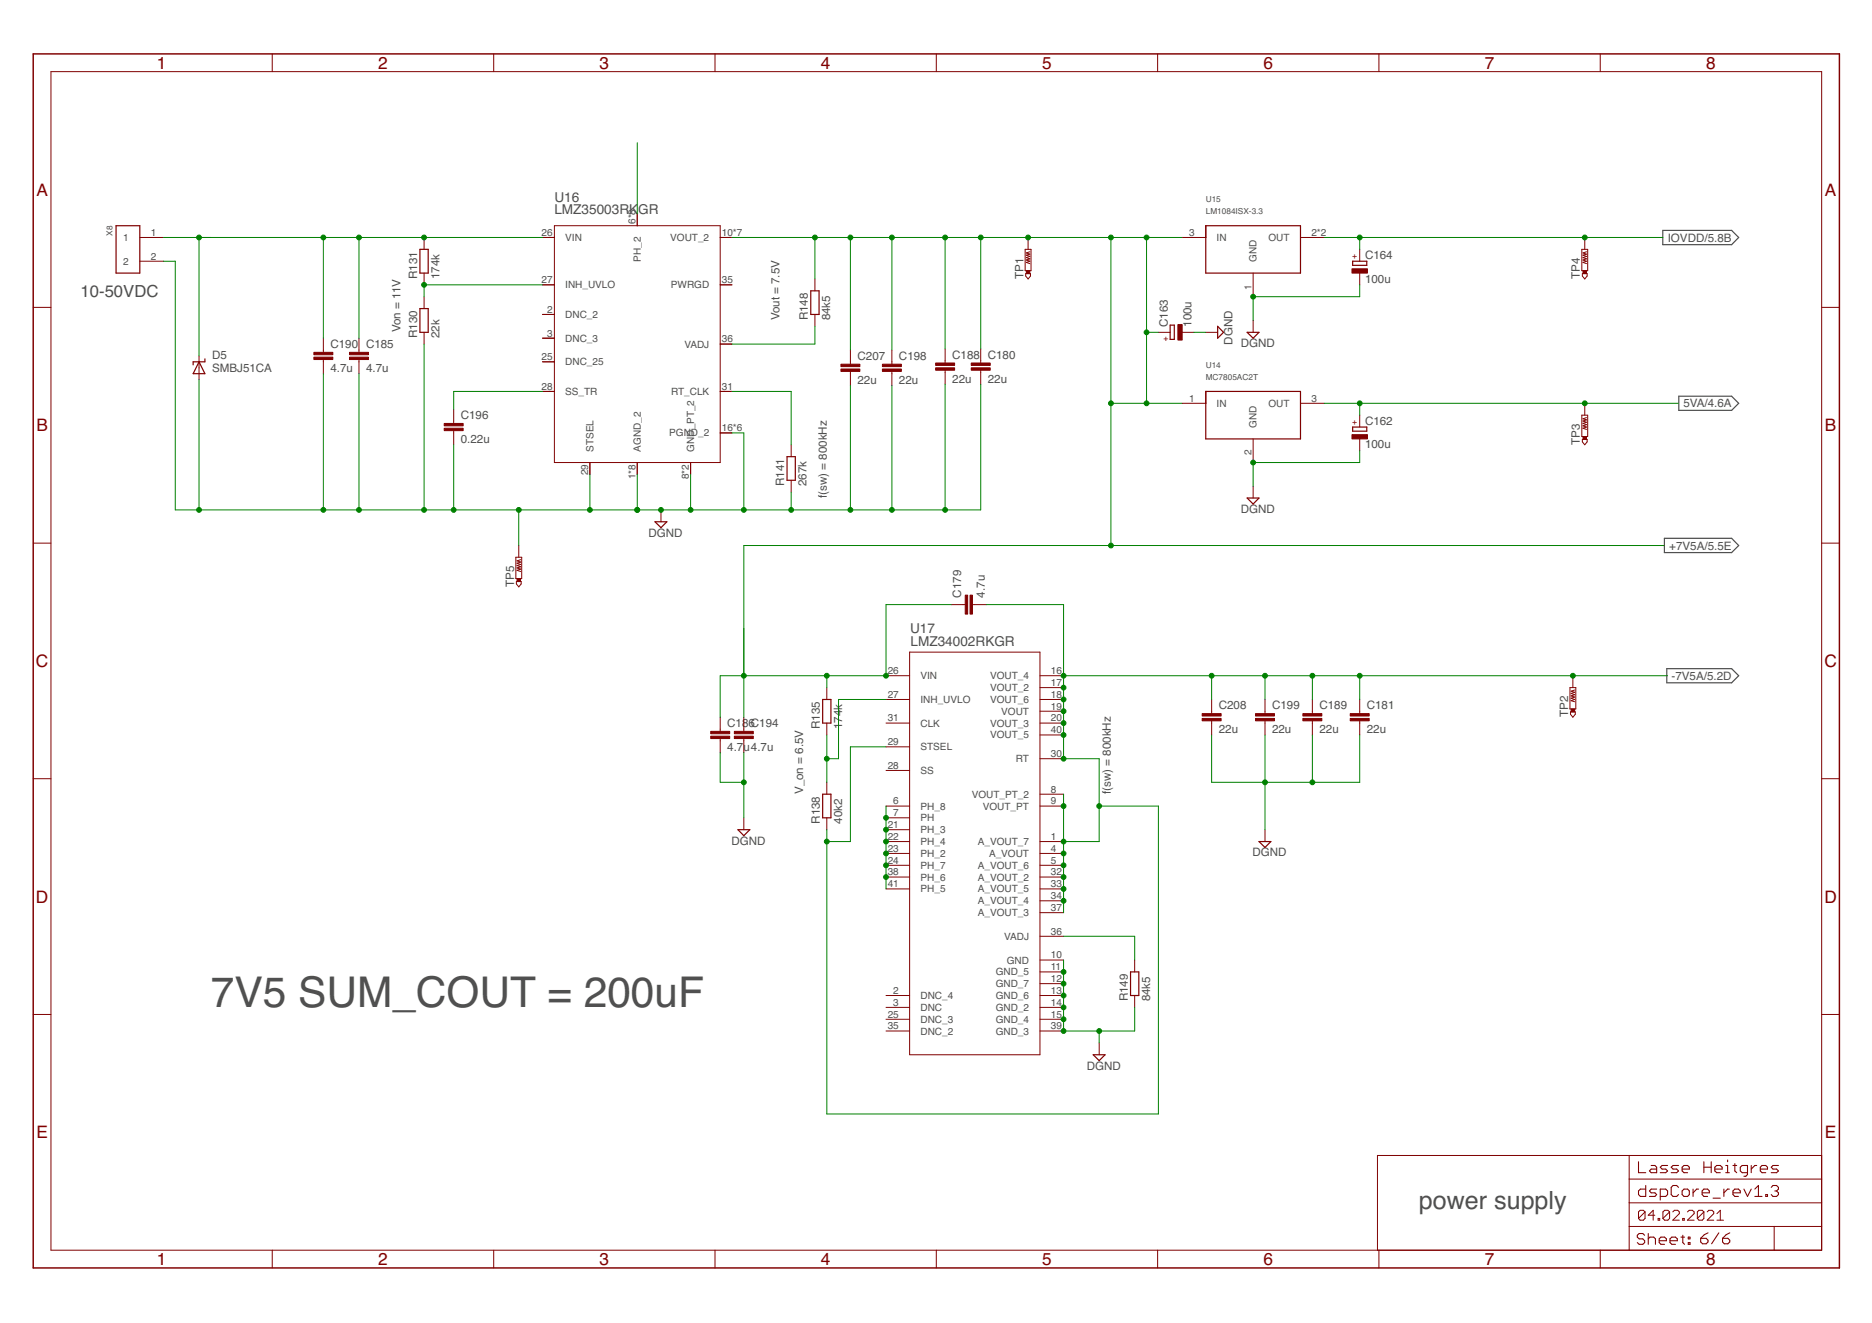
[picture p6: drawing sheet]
<svg xmlns="http://www.w3.org/2000/svg" width="297mm" height="210mm" viewBox="0 0 297 210" stroke-linecap="round" stroke-linejoin="round" font-family="sans-serif">
<path d="M263.8 36.6h11l1.1 1.1-1.1 1.1h-11zM266.4 62.9h8.4l1.1 1.1-1.1 1.1h-8.4zM264.1 85.4h10.7l1.1 1.2-1.1 1.1h-10.7zM264.5 106.1h10.3l1.1 1.1-1.1 1.1h-10.3z" fill="none" stroke="#505050" stroke-width=".19"/>
<g fill="none" stroke="#800000" stroke-width=".16">
<path d="M8.1 11.4h281v187h-281zM43.2 8.6v2.8M78.3 8.6v2.8M113.5 8.6v2.8M148.6 8.6v2.8M183.7 8.6v2.8M218.8 8.6v2.8M253.9 8.6v2.8M22.2 37.7h3.8M67.3 37.7v1.9M86.1 37.7h1.9M88 35.8h26.3v37.6h-26.3z"/>
<path d="M101.1 33.9v1.9M114.3 37.7h1.8M162.7 39.6h.9v3.3h-.9zM163.1 37.7v1.9M163.4 39.9l-.5 .2 .5 .2-.5 .2 .5 .2-.5 .2 .5 .2-.5 .2 .5 .1-.5 .2 .5 .2M187.6 37.7h3.7M206.4 37.7h3.7M215.8 39.6v1.8M251 39.6h.9v3.3h-.9zM251.5 37.7v1.9M251.7 39.9l-.5 .2 .5 .2-.5 .2 .5 .2-.5 .2 .5 .2-.5 .2 .5 .1-.5 .2 .5 .2M5.3 48.8h2.8"/>
<path d="M22.2 41.4h3.8M31.6 56.5v3.7M51.3 53.7v2.2M51.3 57v2.3M57 53.7v2.2M57 57v2.3M67.3 43.3v1.9M67.3 47.1v1.9M67.3 52.7v1.9M86.1 45.2h1.9M86.1 49.9h1.9M86.1 53.7h1.9"/>
<path d="M86.1 57.4h1.9M114.3 45.2h1.8M114.3 54.6h1.8M129.3 44.3v1.8M129.3 49.9v1.9M134.9 55.5v2.3M134.9 58.9v2.3M141.5 55.5v2.3M141.5 58.9v2.3M150 55.4v2.2M150 58.7v2.3M155.6 55.4v2.2"/>
<path d="M155.6 58.7v2.3M162.8 43.4h.7v.4l-.4 .5-.3-.5zM183.8 52.7h1.9M187.6 52.7h1.8M191.3 52.7h1.9M198.8 43.3v3.8M198.8 50.8v1.9M215.8 43.3v1.9M251.1 43.4h.7v.4l-.3 .5-.4-.5zM289.1 48.8h2.8M72 64.9v2.3M72 68.3v2.3"/>
<path d="M86.1 62.1h1.9M93.6 73.4v1.9M101.1 73.4v1.9M109.6 73.4v1.9M114.3 62.1h1.8M114.3 68.7h1.8M125.5 70.6v1.9M125.5 76.2v1.9M187.6 64h3.7M198.8 69.6v3.8M198.8 77.2v1.8M206.4 64h3.7"/>
<path d="M215.8 65.9v1.9M215.8 69.6v1.9M251 65.9h.9v3.4h-.9zM251.1 69.7h.7v.4l-.3 .5-.4-.5zM251.5 64v1.9M251.7 66.3l-.5 .1 .5 .2-.5 .2 .5 .2-.5 .2 .5 .2-.5 .2 .5 .2-.5 .1 .5 .2M5.3 86.2h2.8M81.9 88.4h.9v3.4h-.9zM81.9 92.3h.8v.3l-.4 .5-.4-.5zM82.3 86.6v1.8M82.6 88.8l-.6 .2 .6 .2-.6 .2 .6 .2-.6 .1 .6 .2-.6 .2 .6 .2-.6 .2 .6 .2M104.9 80.9v1.9"/>
<path d="M150.9 95.9h2.3M154.3 95.9h2.2M289.1 86.2h2.8M114.3 113.8v2.2M114.3 117.2v2.2M118 113.8v2.2M118 117.2v2.2M131.2 109.1v1.9M131.2 114.7v1.9M140.6 114.7h3.7M140.6 107.2h3.7M140.6 118.5h3.7"/>
<path d="M140.6 111h3.7M144.3 103.5h20.7v63.8h-20.7zM165 109.1h3.8M165 114.7h3.8M165 107.2h3.8M165 116.6h3.8M165 111h3.8M165 112.8h3.8M192.3 111v2.2M192.3 114.3v2.3M200.7 111v2.2M200.7 114.3v2.3"/>
<path d="M208.2 111v2.2M208.2 114.3v2.3M215.8 111v2.2M215.8 114.3v2.3M249.1 109.1h.9v3.4h-.9zM249.2 112.9h.8v.4l-.4 .5-.4-.5zM249.6 107.2v1.9M249.9 109.5l-.6 .2 .6 .1-.6 .2 .6 .2-.6 .2 .6 .2-.6 .2 .6 .2-.6 .2 .6 .1M5.3 123.5h2.8M118 129.8v1.8M131.2 124.1v1.9M131.2 129.8v1.8"/>
<path d="M140.6 135.4h3.7M140.6 139.1h3.7M140.6 131.6h3.7M140.6 133.5h3.7M140.6 122.2h3.7M140.6 137.3h3.7M140.6 127.9h3.7M140.6 129.8h3.7M165 135.4h3.8M165 139.1h3.8M165 133.5h3.8M165 120.4h3.8"/>
<path d="M165 126h3.8M165 137.3h3.8M165 127.9h3.8M200.7 131.6v1.9M289.1 123.5h2.8M140.6 159.8h3.7M140.6 141h3.7M140.6 157.9h3.7M165 159.8h3.8M165 141h3.8M165 144.8h3.8M165 142.9h3.8"/>
<path d="M165 148.5h3.8M165 154.2h3.8M165 157.9h3.8M165 156.1h3.8M165 152.3h3.8M180 152.3v1.9M180 157.9v1.9M5.3 161h2.8M140.6 163.6h3.7M140.6 161.7h3.7M165 163.6h3.8M165 161.7h3.8"/>
<path d="M174.4 165.5v1.8M289.1 161h2.8M43.2 198.4v2.8M78.3 198.4v2.8M113.5 198.4v2.8M148.6 198.4v2.8M183.7 198.4v2.8M218.8 198.4v2.8M253.9 198.4v2.8M258.5 194.6h30.6M258.5 183.3v15.1M258.5 190.8h30.6"/>
<path d="M258.5 187.1h30.6M261 192.3l-.2-.3h-.6l-.2 .3v1M261 192.3v1l-.2 .3h-.6l-.2-.3M261 192.3l-1 1M262.6 192.8h-1.1l.8-.8v1.6M263.1 193.3h.3v.3h-.3zM264.9 192.3l-.3-.3h-.5l-.2 .3v1M264.9 192.3v1l-.3 .3h-.5l-.2-.3M264.9 192.3l-1 1M265.4 192.3l.3-.3h.5l.3 .3v.3l-1.1 1h1.1M267 193.3h.3v.3h-.3zM267.8 192.3l.2-.3h.5l.3 .3v.3l-1 1h1"/>
<path d="M270.4 192.3l-.3-.3h-.5l-.3 .3v1M270.4 192.3v1l-.3 .3h-.5l-.3-.3M270.4 192.3l-1.1 1M270.9 192.3l.2-.3h.6l.2 .3v.3l-1 1h1M272.4 193.6h1.1M272.4 192.6l.6-.6v1.6M281.5 194.6v3.8M289.1 183.3h-70.5v15.1"/>
</g>
<g fill="none" stroke="#800000" stroke-width=".17">
<path d="M260 184.3v1.8h1.1M261 196l-.3-.3h-.6l-.3 .3v.3l.3 .3h.6l.3 .2v.3l-.3 .3h-.6l-.3-.3M261.1 188.1v1.7h-.8l-.3-.3v-.5l.3-.3h.8M261.5 195.7v1.7M261.5 196.6l.3-.3h.6l.3 .3v.8M262 184.9h.6l.3 .3v.9h-.9l-.3-.3 .3-.3h.9M262.9 188.7h-.9l-.3 .3 .3 .3h.6l.3 .2-.3 .3h-.9M263.3 196.8h1.1v-.2l-.3-.3h-.6l-.2 .3v.5l.2 .3h.6M263.4 189.8h.9l.3-.3v-.5l-.3-.3h-.9v1.7M264.6 184.9h-.9l-.3 .3 .3 .3h.6l.3 .3-.3 .3h-.9M265 196.8h1.1v-.2l-.2-.3h-.6l-.3 .3v.5l.3 .3h.6M266.3 188.4l-.3-.3h-.5l-.3 .3v1.1l.3 .3h.5l.3-.3"/>
<path d="M266.3 184.9h-.8l-.3 .3 .3 .3h.5l.3 .3-.3 .3h-.8M266.7 196.3h.6M266.9 189l.3-.3h.6l.3 .3v.5l-.3 .3h-.6l-.3-.3zM266.9 185.5h1.2v-.3l-.3-.3h-.6l-.3 .3v.6l.3 .3h.6M267 196v1.1l.3 .3M267.9 196.3h.3v.3h-.3zM267.9 197.1h.3v.3h-.3zM268.6 188.7v1.1M269.5 188.7h-.3l-.6 .6M269.9 196.5h.8l.3 .3v.2l-.3 .3h-.5l-.3-.3zM270.1 189.3h1.1v-.3l-.2-.3h-.6l-.3 .3v.5l.3 .3h.6M270.4 184.3v1.8"/>
<path d="M270.4 185.2h1.1M271 195.6l-.6 .3-.5 .6M271.5 184.3v1.8M271.8 190.1h1.2M272.1 185.5h1.2v-.3l-.3-.3h-.6l-.3 .3v.6l.3 .3h.6M272.7 195.6l-1.1 1.7M273.3 196.5h.9l.3 .3v.2l-.3 .3h-.6l-.3-.3zM273.5 188.7v1.1M273.8 186.1h.6M273.8 184.9h.3v1.2M274.1 184v.3M274.4 188.7h-.3l-.6 .6"/>
<path d="M274.5 195.6l-.6 .3-.6 .6M275 189.3h1.1v-.3l-.3-.3h-.5l-.3 .3v.5l.3 .3h.5M275 184.9h.6M275.3 184.6v1.2l.3 .3M276.7 188.7l.6 1.1 .6-1.1M277.3 186.1h-.9l-.3-.3v-.6l.3-.3h.9v1.5l-.3 .2h-.3M277.9 184.9v1.2M278.4 189.8h1.2M278.4 188.7l.6-.6v1.7M278.7 184.9h-.3l-.5 .6M279.3 185.5h1.2v-.3l-.3-.3h-.6l-.3 .3v.6l.3 .3h.6M280.2 189.5h.3v.3h-.3z"/>
<path d="M281.1 188.4l.2-.3h.6l.3 .3v.3l-.3 .3M281.6 189h.3M281.9 189l.3 .3v.2l-.3 .3h-.6l-.2-.3M282.2 184.9h-.9l-.2 .3 .2 .3h.6l.3 .3-.3 .3h-.8"/>
</g>
<path d="M5.3 8.6h286.6v192.6h-286.6z" fill="none" stroke="#800000" stroke-width=".23"/>
<g fill="none" stroke="#800000" stroke-width=".19">
<path d="M18.4 35.8h3.8v7.5h-3.8zM66.6 39.6h1.3v3.7h-1.3zM191.3 35.8h15.1v7.5h-15.1zM31.6 57.4l.9 1.9h-1.9zM32.5 56.9v.5h-1.9v.5M66.6 49h1.3v3.7h-1.3zM128.7 46.1h1.3v3.8h-1.3zM185.7 51.6h.6v2.2h-.6zM193.2 51.8l.9 .9-.9 1zM197.9 52.7h1.9l-1 1zM214.6 41.4h2.3v.7h-2.3zM124.9 72.5h1.3v3.7h-1.3z"/>
<path d="M191.3 62.1h15.1v7.5h-15.1zM197.9 79h1.9l-1 1zM214.6 67.8h2.3v.6h-2.3zM103.9 82.8h1.9l-.9 .9zM130.5 111h1.3v3.7h-1.3zM117.1 131.6h1.9l-1 1zM130.5 126h1.3v3.8h-1.3zM199.8 133.5h1.9l-1 1zM179.4 154.2h1.3v3.7h-1.3zM173.5 167.3h1.8l-.9 1z"/>
</g>
<g fill="#800000" stroke="#800000" stroke-width=".16">
<path d="M55.5 56.7h3v.3h-3z"/>
<path d="M55.5 55.9h3v.4h-3z"/>
<path d="M70.5 67.9h3v.4h-3z"/>
<path d="M70.5 67.2h3v.4h-3z"/>
<path d="M49.8 56.7h3v.3h-3z"/>
<path d="M49.8 55.9h3v.4h-3z"/>
<path d="M140 58.5h3v.4h-3z"/>
<path d="M140 57.8h3v.4h-3z"/>
<path d="M133.4 58.5h3v.4h-3z"/>
<path d="M133.4 57.8h3v.4h-3z"/>
<path d="M199.2 114h3v.4h-3z"/>
<path d="M199.2 113.2h3v.4h-3z"/>
<path d="M190.8 114h3v.4h-3z"/>
<path d="M190.8 113.2h3v.4h-3z"/>
<path d="M153.9 94.4h.4v3h-.4z"/>
<path d="M153.2 94.4h.3v3h-.3z"/>
<path d="M116.5 116.8h3v.4h-3z"/>
<path d="M116.5 116h3v.4h-3z"/>
<path d="M112.8 116.8h3v.4h-3z"/>
<path d="M112.8 116h3v.4h-3z"/>
<path d="M162.9 42.9h.5v.5h-.5z"/>
<path d="M249.3 112.5h.6v.4h-.6z"/>
<path d="M251.2 69.3h.5v.4h-.5z"/>
<path d="M251.2 42.9h.5v.5h-.5z"/>
<path d="M206.7 114h3v.4h-3z"/>
<path d="M206.7 113.2h3v.4h-3z"/>
<path d="M214.2 114h3.1v.4h-3.1z"/>
<path d="M214.2 113.2h3.1v.4h-3.1z"/>
<path d="M148.5 58.4h3v.3h-3z"/>
<path d="M148.5 57.6h3v.4h-3z"/>
<path d="M154.1 58.4h3v.3h-3z"/>
<path d="M154.1 57.6h3v.4h-3z"/>
<path d="M82 91.8h.6v.5h-.6z"/>
<path d="M214.5 42.7h2.5v.6h-2.5z"/>
<path d="M186.9 51.5h.7v2.5h-.7z"/>
<path d="M214.5 69h2.5v.6h-2.5z"/>
</g>
<g fill="none" stroke="#008000" stroke-width=".16">
<path d="M26 37.7h60.1M31.6 37.7v18.8M51.3 37.7v16M57 37.7v16M101.1 22.6v11.3M116.1 37.7h71.5M129.3 37.7v6.6M134.9 37.7v17.8M141.5 37.7v17.8M150 37.7v17.7M155.6 37.7v17.7M176.3 37.7v48.9"/>
<path d="M181.9 37.7v26.3M210.1 37.7h53.8M215.8 37.7v1.9M26 41.4h1.8v39.5h127.8v-19.9M51.3 59.3v21.6M57 59.3v21.6M67.3 54.6v26.3M86.1 45.2h-18.8v1.9M129.3 51.8v2.8h-13.2M181.9 52.7h1.9M189.4 52.7h1.9M215.8 45.2v1.9h-17v3.7"/>
<path d="M31.6 60.2v20.7M72 70.6v10.3M86.1 62.1h-14.1v2.8M93.6 75.3v5.6M101.1 75.3v5.6M109.6 75.3v5.6M116.1 62.1h9.4v8.5M116.1 68.7h1.9v12.2M125.5 78.1v2.8M134.9 61.2v19.7M141.5 61.2v19.7M150 61v19.9"/>
<path d="M176.3 64h11.3M210.1 64h56.2M215.8 64v1.9M215.8 71.5v1.9h-17v3.8M82.3 80.9v5.7M150.9 95.9h-10.3v11.3h-26.3v6.6M156.5 95.9h12.3v24.5h5.6v13.1h-5.6M264.1 86.6h-146.1v27.2M114.3 119.4v4.7h3.7M118 119.4v10.4M131.2 107.2v1.9M131.2 116.6v7.5"/>
<path d="M140.6 118.5h-5.7v15h-3.7M140.6 111h-7.5v9.4h-1.9M168.8 107.2h95.8M192.3 116.6v7.5h23.5v-7.5M192.3 107.2v3.8M200.7 107.2v3.8M200.7 116.6v15M208.2 107.2v3.8M208.2 116.6v7.5M215.8 107.2v3.8M140.6 127.9v13.1M168.8 126v18.8"/>
<path d="M174.4 127.9h9.4v48.8h-52.6v-45.1M168.8 152.3v11.3h11.2v-3.8M168.8 148.5h11.2v3.8M174.4 163.6v1.9"/>
</g>
<g fill="#008000" stroke="#008000" stroke-width=".16">
<circle cx="251.5" cy="37.7" r=".38"/>
<circle cx="215.8" cy="37.7" r=".38"/>
<circle cx="251.5" cy="64" r=".38"/>
<circle cx="215.8" cy="64" r=".38"/>
<circle cx="67.3" cy="45.2" r=".38"/>
<circle cx="129.3" cy="37.7" r=".38"/>
<circle cx="176.3" cy="37.7" r=".38"/>
<circle cx="176.3" cy="64" r=".38"/>
<circle cx="176.3" cy="86.6" r=".38"/>
<circle cx="131.2" cy="107.2" r=".38"/>
<circle cx="118" cy="107.2" r=".38"/>
<circle cx="141.5" cy="37.7" r=".38"/>
<circle cx="134.9" cy="37.7" r=".38"/>
<circle cx="140.6" cy="107.2" r=".38"/>
<circle cx="163.1" cy="37.7" r=".38"/>
<circle cx="150" cy="37.7" r=".38"/>
<circle cx="155.6" cy="37.7" r=".38"/>
<circle cx="181.9" cy="37.7" r=".38"/>
<circle cx="181.9" cy="52.7" r=".38"/>
<circle cx="181.9" cy="64" r=".38"/>
<circle cx="168.8" cy="135.4" r=".38"/>
<circle cx="168.8" cy="137.3" r=".38"/>
<circle cx="168.8" cy="139.1" r=".38"/>
<circle cx="168.8" cy="141" r=".38"/>
<circle cx="168.8" cy="142.9" r=".38"/>
<circle cx="168.8" cy="133.5" r=".38"/>
<circle cx="168.8" cy="109.1" r=".38"/>
<circle cx="168.8" cy="111" r=".38"/>
<circle cx="168.8" cy="112.8" r=".38"/>
<circle cx="168.8" cy="114.7" r=".38"/>
<circle cx="168.8" cy="116.6" r=".38"/>
<circle cx="168.8" cy="120.4" r=".38"/>
<circle cx="174.4" cy="127.9" r=".38"/>
<circle cx="168.8" cy="107.2" r=".38"/>
<circle cx="192.3" cy="107.2" r=".38"/>
<circle cx="200.7" cy="107.2" r=".38"/>
<circle cx="168.8" cy="127.9" r=".38"/>
<circle cx="131.2" cy="133.5" r=".38"/>
<circle cx="249.6" cy="107.2" r=".38"/>
<circle cx="208.2" cy="107.2" r=".38"/>
<circle cx="215.8" cy="107.2" r=".38"/>
<circle cx="131.2" cy="120.4" r=".38"/>
<circle cx="101.1" cy="80.9" r=".38"/>
<circle cx="109.6" cy="80.9" r=".38"/>
<circle cx="118" cy="80.9" r=".38"/>
<circle cx="72" cy="80.9" r=".38"/>
<circle cx="67.3" cy="80.9" r=".38"/>
<circle cx="125.5" cy="80.9" r=".38"/>
<circle cx="57" cy="80.9" r=".38"/>
<circle cx="134.9" cy="80.9" r=".38"/>
<circle cx="93.6" cy="80.9" r=".38"/>
<circle cx="104.9" cy="80.9" r=".38"/>
<circle cx="150" cy="80.9" r=".38"/>
<circle cx="141.5" cy="80.9" r=".38"/>
<circle cx="51.3" cy="80.9" r=".38"/>
<circle cx="31.6" cy="80.9" r=".38"/>
<circle cx="82.3" cy="80.9" r=".38"/>
<circle cx="198.8" cy="73.4" r=".38"/>
<circle cx="200.7" cy="124.1" r=".38"/>
<circle cx="208.2" cy="124.1" r=".38"/>
<circle cx="118" cy="124.1" r=".38"/>
<circle cx="168.8" cy="161.7" r=".38"/>
<circle cx="168.8" cy="159.8" r=".38"/>
<circle cx="168.8" cy="157.9" r=".38"/>
<circle cx="168.8" cy="156.1" r=".38"/>
<circle cx="168.8" cy="154.2" r=".38"/>
<circle cx="168.8" cy="163.6" r=".38"/>
<circle cx="174.4" cy="163.6" r=".38"/>
<circle cx="198.8" cy="47.1" r=".38"/>
<circle cx="140.6" cy="139.1" r=".38"/>
<circle cx="140.6" cy="137.3" r=".38"/>
<circle cx="140.6" cy="131.6" r=".38"/>
<circle cx="140.6" cy="135.4" r=".38"/>
<circle cx="140.6" cy="133.5" r=".38"/>
<circle cx="140.6" cy="129.8" r=".38"/>
<circle cx="31.6" cy="37.7" r=".38"/>
<circle cx="67.3" cy="37.7" r=".38"/>
<circle cx="57" cy="37.7" r=".38"/>
<circle cx="51.3" cy="37.7" r=".38"/>
</g>
<text font-size="6.7" fill="#505050" x="33.5" y="159.8">7V5 SUM_COUT = 200uF</text>
<text font-size="4" fill="#505050" x="225.1" y="191.8">power supply</text>
<g font-size="2.7" fill="#800000">
<text x="24.9" y="10.9">1</text>
<text x="60" y="10.9">2</text>
<text x="95.1" y="10.9">3</text>
<text x="130.2" y="10.9">4</text>
<text x="165.4" y="10.9">5</text>
<text x="200.5" y="10.9">6</text>
<text x="235.6" y="10.9">7</text>
<text x="270.7" y="10.9">8</text>
<text x="5.8" y="31">A</text>
<text x="289.5" y="31">A</text>
<text x="5.8" y="68.4">B</text>
<text x="289.5" y="68.4">B</text>
<text x="5.7" y="105.8">C</text>
<text x="289.5" y="105.8">C</text>
<text x="5.7" y="143.2">D</text>
<text x="289.5" y="143.2">D</text>
<text x="5.8" y="180.6">E</text>
<text x="289.5" y="180.6">E</text>
<text x="24.9" y="200.7">1</text>
<text x="60" y="200.7">2</text>
<text x="95.1" y="200.7">3</text>
<text x="130.2" y="200.7">4</text>
<text x="165.4" y="200.7">5</text>
<text x="200.5" y="200.7">6</text>
<text x="235.6" y="200.7">7</text>
<text x="270.7" y="200.7">8</text>
</g>
<text font-size="2.6" fill="#505050" x="12.8" y="47.1">10-50VDC</text>
<g font-size="2.2" fill="#505050">
<text x="88" y="33.9">LMZ35003RK</text>
<text x="88" y="32">U16</text>
<text x="101.3" y="33.9">GR</text>
<text x="144.4" y="100.5">U17</text>
<text x="144.5" y="102.5">LMZ34002RKGR</text>
</g>
<g font-size="1.8" fill="#505050">
<text x="216.6" y="41.1">C164</text>
<text x="264.6" y="38.3">IOVDD/5.8B</text>
<text x="66.2" y="44.3" transform="rotate(-90 66.2 44.3)">R131</text>
<text x="69.7" y="44.3" transform="rotate(-90 69.7 44.3)">174k</text>
<text x="162.4" y="44.3" transform="rotate(-90 162.4 44.3)">TP1</text>
<text x="216.6" y="44.8">100u</text>
<text x="250.7" y="44.3" transform="rotate(-90 250.7 44.3)">TP4</text>
<text x="63.5" y="52.7" transform="rotate(-90 63.5 52.7)">Von = 11V</text>
<text x="66.2" y="53.7" transform="rotate(-90 66.2 53.7)">R130</text>
<text x="69.7" y="53.7" transform="rotate(-90 69.7 53.7)">22k</text>
<text x="123.7" y="50.8" transform="rotate(-90 123.7 50.8)">Vout = 7.5V</text>
<text x="128.2" y="50.8" transform="rotate(-90 128.2 50.8)">R148</text>
<text x="131.7" y="50.8" transform="rotate(-90 131.7 50.8)">84k5</text>
<text x="185.3" y="51.9" transform="rotate(-90 185.3 51.9)">C163</text>
<text x="189.1" y="51.9" transform="rotate(-90 189.1 51.9)">100u</text>
<text x="33.6" y="59">SMBJ51CA</text>
<text x="33.6" y="56.9">D5</text>
<text x="52.4" y="59">4.7u</text>
<text x="52.4" y="55.3">C190 C185</text>
<text x="58.1" y="59">4.7u</text>
<text x="136.1" y="57.1">C207</text>
<text x="142.6" y="57.1">C198</text>
<text x="151.1" y="56.9">C188 C180</text>
<text x="195.5" y="54.7" transform="rotate(-90 195.5 54.7)">DGND</text>
<text x="196.9" y="55.1">DGND</text>
<text x="136.1" y="60.9">22u</text>
<text x="142.6" y="60.9">22u</text>
<text x="151.1" y="60.7">22u</text>
<text x="156.7" y="60.7">22u</text>
<text x="267.1" y="64.6">5VA/4.6A</text>
<text x="73.1" y="70.3">0.22u</text>
<text x="73.1" y="66.5">C196</text>
<text x="216.6" y="71.2">100u</text>
<text x="216.6" y="67.4">C162</text>
<text x="250.7" y="70.6" transform="rotate(-90 250.7 70.6)">TP3</text>
<text x="124.4" y="77.1" transform="rotate(-90 124.4 77.1)">R141</text>
<text x="128" y="77.1" transform="rotate(-90 128 77.1)">267k</text>
<text x="131.2" y="79" transform="rotate(-90 131.2 79)">f(sw) = 800kHz</text>
<text x="196.9" y="81.4">DGND</text>
<text x="102.9" y="85.1">DGND</text>
<text x="264.9" y="87.2">+7V5A/5.5E</text>
<text x="81.6" y="93.1" transform="rotate(-90 81.6 93.1)">TP5</text>
<text x="152.5" y="94.8" transform="rotate(-90 152.5 94.8)">C179</text>
<text x="156.3" y="94.8" transform="rotate(-90 156.3 94.8)">4.7u</text>
<text x="265.2" y="107.9">-7V5A/5.2D</text>
<text x="193.4" y="112.6">C208</text>
<text x="201.8" y="112.6">C199</text>
<text x="209.4" y="112.6">C189</text>
<text x="216.9" y="112.6">C181</text>
<text x="248.8" y="113.8" transform="rotate(-90 248.8 113.8)">TP2</text>
<text x="115.4" y="119.1">4.7u4.7u</text>
<text x="115.4" y="115.4">C186C194</text>
<text x="130.1" y="115.7" transform="rotate(-90 130.1 115.7)">R135</text>
<text x="133.6" y="115.7" transform="rotate(-90 133.6 115.7)">174k</text>
<text x="193.4" y="116.3">22u</text>
<text x="201.8" y="116.3">22u</text>
<text x="209.4" y="116.3">22u</text>
<text x="216.9" y="116.3">22u</text>
<text x="127.4" y="126" transform="rotate(-90 127.4 126)">V_on = 6.5V</text>
<text x="130.1" y="130.7" transform="rotate(-90 130.1 130.7)">R138</text>
<text x="133.6" y="130.7" transform="rotate(-90 133.6 130.7)">40k2</text>
<text x="176.3" y="126" transform="rotate(-90 176.3 126)">f(sw) = 800kHz</text>
<text x="116.1" y="134">DGND</text>
<text x="198.7" y="135.9">DGND</text>
<text x="178.9" y="158.9" transform="rotate(-90 178.9 158.9)">R149</text>
<text x="182.5" y="158.9" transform="rotate(-90 182.5 158.9)">84k5</text>
<text x="172.4" y="169.7">DGND</text>
</g>
<g font-size="1.6" fill="#505050">
<text x="100.9" y="35.5" transform="rotate(-90 100.9 35.5)">6*8</text>
<text x="19.6" y="38.2">1</text>
<text x="23.9" y="37.4">1</text>
<text x="23.9" y="41.2">2</text>
<text x="85.9" y="37.4">26</text>
<text x="89.7" y="38.2">VIN</text>
<text x="101.7" y="41.5" transform="rotate(-90 101.7 41.5)">PH_2</text>
<text x="106.4" y="38.2">VOUT_2</text>
<text x="114.5" y="37.4">10*7</text>
<text x="188.7" y="37.4">3</text>
<text x="193" y="38.2">IN</text>
<text x="199.4" y="41.6" transform="rotate(-90 199.4 41.6)">GND</text>
<text x="201.3" y="38.2">OUT</text>
<text x="208.1" y="37.4">2*2</text>
<text x="19.6" y="42">2</text>
<text x="85.9" y="44.9">27</text>
<text x="89.7" y="45.8">INH_UVLO</text>
<text x="106.5" y="45.8">PWRGD</text>
<text x="114.5" y="44.9">35</text>
<text x="198.6" y="45.9" transform="rotate(-90 198.6 45.9)">1</text>
<text x="86.8" y="49.6">2</text>
<text x="86.8" y="53.4">3</text>
<text x="89.7" y="50.5">DNC_2</text>
<text x="85.9" y="57.2">25</text>
<text x="89.7" y="54.2">DNC_3</text>
<text x="89.7" y="58">DNC_25</text>
<text x="108.6" y="55.2">VADJ</text>
<text x="114.5" y="54.3">36</text>
<text x="85.9" y="61.8">28</text>
<text x="89.7" y="62.7">SS_TR</text>
<text x="106.5" y="62.7">RT_CLK</text>
<text x="114.5" y="61.8">31</text>
<text x="188.7" y="63.7">1</text>
<text x="193" y="64.6">IN</text>
<text x="201.3" y="64.5">OUT</text>
<text x="208.1" y="63.7">3</text>
<text x="94.2" y="71.7" transform="rotate(-90 94.2 71.7)">STSEL</text>
<text x="101.7" y="71.7" transform="rotate(-90 101.7 71.7)">AGND_2</text>
<text x="106.2" y="69.2">PGND_2</text>
<text x="110.1" y="71.7" transform="rotate(-90 110.1 71.7)">GND_PT_2</text>
<text x="114.5" y="68.4">16*6</text>
<text x="199.4" y="67.9" transform="rotate(-90 199.4 67.9)">GND</text>
<text x="93.3" y="75.4" transform="rotate(-90 93.3 75.4)">29</text>
<text x="100.9" y="76" transform="rotate(-90 100.9 76)">1*8</text>
<text x="109.3" y="76" transform="rotate(-90 109.3 76)">8*2</text>
<text x="198.6" y="72.2" transform="rotate(-90 198.6 72.2)">2</text>
<text x="140.9" y="106.9">26</text>
<text x="146.1" y="107.8">VIN</text>
<text x="157.1" y="107.8">VOUT_4</text>
<text x="166.7" y="106.9">16</text>
<text x="140.9" y="110.7">27</text>
<text x="146.1" y="111.5">INH_UVLO</text>
<text x="157.1" y="109.6">VOUT_2</text>
<text x="157.1" y="111.5">VOUT_6</text>
<text x="158.9" y="113.4">VOUT</text>
<text x="166.7" y="108.8">17</text>
<text x="166.7" y="110.7">18</text>
<text x="166.7" y="112.6">19</text>
<text x="140.9" y="118.2">29</text>
<text x="140.9" y="114.5">31</text>
<text x="146.1" y="119">STSEL</text>
<text x="146.1" y="115.3">CLK</text>
<text x="157.1" y="115.3">VOUT_3</text>
<text x="157.1" y="117.2">VOUT_5</text>
<text x="166.7" y="114.5">20</text>
<text x="166.7" y="116.3">40</text>
<text x="140.9" y="122">28</text>
<text x="146.1" y="122.8">SS</text>
<text x="161.2" y="120.9">RT</text>
<text x="166.7" y="120.1">30</text>
<text x="166.7" y="125.7">8</text>
<text x="140.9" y="131.4">21</text>
<text x="141.7" y="127.6">6</text>
<text x="141.7" y="129.5">7</text>
<text x="146.1" y="128.4">PH_8</text>
<text x="146.1" y="130.3">PH</text>
<text x="154.2" y="126.6">VOUT_PT_2</text>
<text x="156" y="128.4">VOUT_PT</text>
<text x="166.7" y="127.6">9</text>
<text x="140.9" y="135.1">23</text>
<text x="140.9" y="133.3">22</text>
<text x="140.9" y="137">24</text>
<text x="146.1" y="136">PH_2</text>
<text x="146.1" y="132.2">PH_3</text>
<text x="146.1" y="134.1">PH_4</text>
<text x="146.1" y="137.8">PH_7</text>
<text x="155.2" y="137.8">A_VOUT_6</text>
<text x="155.2" y="134.1">A_VOUT_7</text>
<text x="156.9" y="136">A_VOUT</text>
<text x="166.7" y="137">5</text>
<text x="166.7" y="133.3">1</text>
<text x="166.7" y="135.1">4</text>
<text x="140.9" y="140.8">41</text>
<text x="140.9" y="138.9">38</text>
<text x="146.1" y="141.6">PH_5</text>
<text x="146.1" y="139.7">PH_6</text>
<text x="155.2" y="139.7">A_VOUT_2</text>
<text x="155.2" y="143.5">A_VOUT_4</text>
<text x="155.2" y="141.6">A_VOUT_5</text>
<text x="166.7" y="138.9">32</text>
<text x="166.7" y="142.7">34</text>
<text x="166.7" y="140.8">33</text>
<text x="155.2" y="145.4">A_VOUT_3</text>
<text x="159.3" y="149.1">VADJ</text>
<text x="166.7" y="144.5">37</text>
<text x="166.7" y="148.3">36</text>
<text x="158" y="154.7">GND_5</text>
<text x="159.7" y="152.9">GND</text>
<text x="166.7" y="153.9">11</text>
<text x="166.7" y="155.8">12</text>
<text x="166.7" y="152">10</text>
<text x="140.9" y="161.4">25</text>
<text x="141.7" y="157.7">2</text>
<text x="141.7" y="159.6">3</text>
<text x="146.1" y="158.5">DNC_4</text>
<text x="146.1" y="160.4">DNC</text>
<text x="158" y="160.4">GND_2</text>
<text x="158" y="158.5">GND_6</text>
<text x="158" y="156.6">GND_7</text>
<text x="166.7" y="159.6">14</text>
<text x="166.7" y="161.4">15</text>
<text x="166.7" y="157.7">13</text>
<text x="140.9" y="163.3">35</text>
<text x="146.1" y="164.1">DNC_2</text>
<text x="146.1" y="162.3">DNC_3</text>
<text x="158" y="164.1">GND_3</text>
<text x="158" y="162.3">GND_4</text>
<text x="166.7" y="163.3">39</text>
</g>
<g font-size="1.3" fill="#505050">
<text x="191.3" y="33.9">LM1084ISX-3.3</text>
<text x="191.3" y="32">U15</text>
<text x="17.9" y="37.4" transform="rotate(-90 17.9 37.4)">X8</text>
<text x="191.3" y="58.4">U14</text>
<text x="191.3" y="60.2">MC7805AC2T</text>
</g>
<g font-size="1.3" fill="#800000">
<text x="215.3" y="41.1" transform="rotate(-90 215.3 41.1)">+</text>
<text x="184.6" y="54.1">+</text>
<text x="215.3" y="67.4" transform="rotate(-90 215.3 67.4)">+</text>
</g>
</svg>
